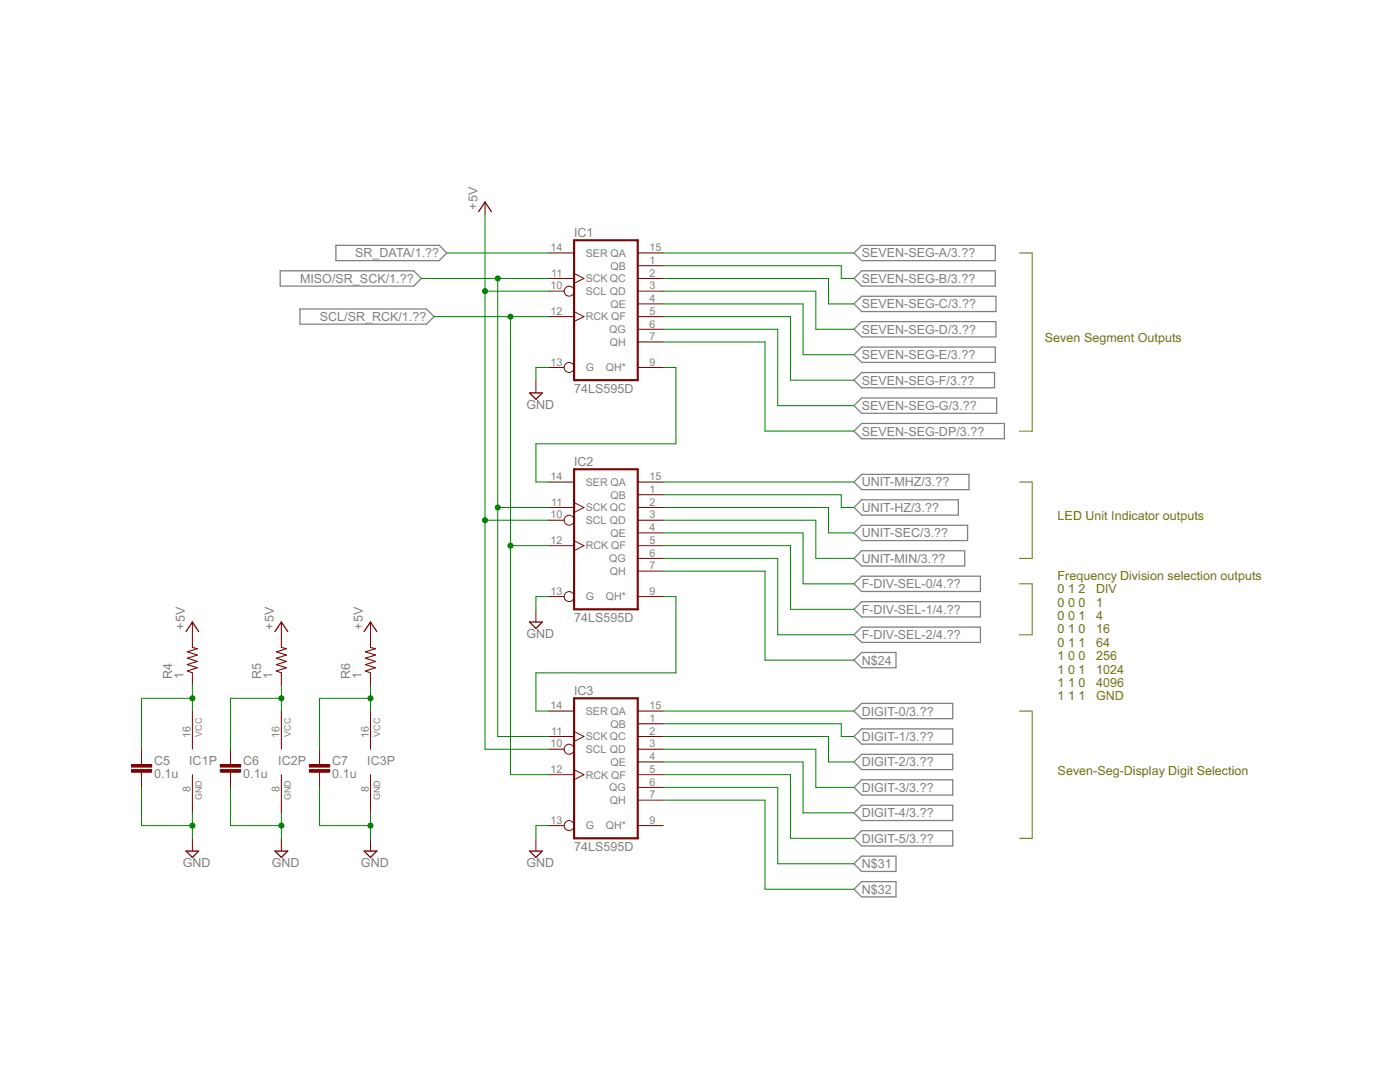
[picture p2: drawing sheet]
<svg xmlns="http://www.w3.org/2000/svg" width="279mm" height="216mm" viewBox="0 0 279 216" stroke-linecap="round" stroke-linejoin="round" font-family="sans-serif">
<path d="M203.5 50.5h2.5v35.5h-2.5M203.5 96.2h2.5v15.2h-2.5M203.5 116.5h2.5v10.2h-2.5M203.5 141.9h2.5v25.4h-2.5" fill="none" stroke="#808000" stroke-width=".2"/>
<g fill="none" stroke="#808080" stroke-width=".25">
<path d="M55.9 54h26.7l1.5 1.6-1.5 1.5h-26.7zM67 49h20.7l1.5 1.5-1.5 1.5h-20.7zM170.4 50.5l1.6-1.5h26.6v3h-26.6zM170.4 55.6l1.6-1.6h26.6v3.1h-26.6zM59.9 61.7h25.2l1.5 1.5-1.5 1.5h-25.2zM170.4 70.8l1.6-1.5h26.6v3h-26.6zM170.4 60.6l1.6-1.5h26.8v3.1h-26.8zM170.4 65.7l1.6-1.5h26.8v3h-26.8zM170.4 75.9l1.6-1.6h26.5v3.1h-26.5zM170.4 80.9l1.6-1.5h26.9v3.1h-26.9zM170.4 86l1.6-1.5h28.4v3h-28.4zM170.4 96.2l1.6-1.5h21.4v3h-21.4z"/>
<path d="M170.4 101.3l1.6-1.6h19.3v3.1h-19.3zM170.4 106.3l1.6-1.5h21.1v3.1h-21.1zM170.4 111.4l1.6-1.5h20.5v3h-20.5zM170.4 116.5l1.6-1.5h23.7v3h-23.7zM170.4 121.6l1.6-1.5h23.7v3h-23.7zM170.4 126.7l1.6-1.6h23.7v3.1h-23.7zM170.4 131.7l1.6-1.5h6.8v3h-6.8zM170.4 141.9l1.6-1.5h18.1v3h-18.1zM170.4 147l1.6-1.6h18.1v3.1h-18.1zM170.4 152l1.6-1.5h18.1v3.1h-18.1zM170.4 157.1l1.6-1.5h18.1v3h-18.1zM170.4 172.4l1.6-1.6h6.8v3.1h-6.8z"/>
<path d="M170.4 177.4l1.6-1.5h6.8v3.1h-6.8zM170.4 162.2l1.6-1.5h18.1v3h-18.1zM170.4 167.3l1.6-1.5h18.1v3h-18.1z"/>
</g>
<path d="M114.6 47.9h12.7v28h-12.7zM114.6 93.6h12.7v28h-12.7zM114.6 139.3h12.7v28h-12.7z" fill="none" stroke="#800000" stroke-width=".42"/>
<g fill="none" stroke="#800000" stroke-width=".2">
<path d="M96.8 40.3v2.6M109.5 55.6h5.1M109.5 58.1h3.1M109.5 50.5h5.1M114.6 54.6l1.9 1-1.9 .9M127.3 53h5.1M127.3 55.6h5.1M127.3 58.1h5.1M127.3 50.5h5.1M107 75.9v2.5M109.5 63.2h5.1M109.5 73.3h3.1"/>
<path d="M114.6 62.2l1.9 1-1.9 1M127.3 60.6h5.1M127.3 63.2h5.1M127.3 65.7h5.1M127.3 68.2h5.1M127.3 73.3h5.1M109.5 96.2h5.1M127.3 98.7h5.1M127.3 96.2h5.1M109.5 101.3h5.1M109.5 103.8h3.1M109.5 108.9h5.1"/>
<path d="M109.5 119h3.1M114.6 100.3l1.9 1-1.9 1M114.6 107.9l1.9 1-1.9 1M127.3 101.3h5.1M127.3 103.8h5.1M127.3 106.3h5.1M127.3 108.9h5.1M127.3 111.4h5.1M127.3 114h5.1M127.3 119h5.1M38.4 124.1v5.1M38.4 134.3v2.5"/>
<path d="M56.2 124.1v5.1M56.2 134.3v2.5M73.9 124.1v5.1M73.9 134.3v2.5M107 121.6v2.5M28.2 149.5v3M28.2 154.1v3M38.4 141.9v7.6M38.4 154.6v7.6M46 149.5v3M46 154.1v3M56.2 141.9v7.6"/>
<path d="M56.2 154.6v7.6M63.8 149.5v3M63.8 154.1v3M73.9 141.9v7.6M73.9 154.6v7.6M109.5 147h5.1M109.5 149.5h3.1M109.5 154.6h5.1M109.5 141.9h5.1M114.6 146l1.9 1-1.9 1M114.6 153.6l1.9 1-1.9 1M127.3 144.4h5.1"/>
<path d="M127.3 147h5.1M127.3 149.5h5.1M127.3 152h5.1M127.3 154.6h5.1M127.3 157.1h5.1M127.3 159.7h5.1M127.3 141.9h5.1M38.4 167.3v2.5M56.2 167.3v2.5M73.9 167.3v2.5M107 167.3v2.5M109.5 164.7h3.1"/>
<path d="M127.3 164.7h5.1"/>
<circle cx="113.6" cy="58.1" r=".99"/>
<circle cx="113.6" cy="73.3" r=".99"/>
<circle cx="113.6" cy="119" r=".99"/>
<circle cx="113.6" cy="103.8" r=".99"/>
<circle cx="113.6" cy="149.5" r=".99"/>
<circle cx="113.6" cy="164.7" r=".99"/>
</g>
<path d="M95.5 42.2l1.3-1.9 1.3 1.9M105.7 78.4h2.5l-1.2 1.3zM37.1 126l1.3-1.9 1.2 1.9M54.9 126l1.3-1.9 1.2 1.9M72.7 126l1.2-1.9 1.3 1.9M105.7 124.1h2.5l-1.2 1.3zM37.1 169.8h2.5l-1.2 1.3zM54.9 169.8h2.5l-1.2 1.3zM72.7 169.8h2.5l-1.3 1.3zM105.7 169.8h2.5l-1.2 1.3z" fill="none" stroke="#800000" stroke-width=".25"/>
<path d="M38.4 129.2l1 .2-2 .7 2 .6-2 .6 2 .7-2 .6 2 .6-2 .7 1 .4M56.2 129.2l1 .2-2.1 .7 2.1 .6-2.1 .6 2.1 .7-2.1 .6 2.1 .6-2.1 .7 1.1 .4M73.9 129.2l1.1 .2-2.1 .7 2.1 .6-2.1 .6 2.1 .7-2.1 .6 2.1 .6-2.1 .7 1 .4" fill="none" stroke="#800000" stroke-width=".21"/>
<g fill="#800000" stroke="#800000" stroke-width=".2">
<path d="M26.2 153.6h4.1v.5h-4.1z"/>
<path d="M26.2 152.5h4.1v.6h-4.1z"/>
<path d="M44 153.6h4v.5h-4z"/>
<path d="M44 152.5h4v.6h-4z"/>
<path d="M61.7 153.6h4.1v.5h-4.1z"/>
<path d="M61.7 152.5h4.1v.6h-4.1z"/>
</g>
<g fill="none" stroke="#008000" stroke-width=".2">
<path d="M84.1 55.6h25.4M89.2 50.5h20.3M96.8 58.1h12.7M96.8 42.9v106.6h12.7M99.3 55.6v91.4h10.2M132.4 50.5h38M132.4 55.6h33v5h5M132.4 53h35.5v2.6h2.5M132.4 58.1h30.4v7.6h7.6M86.6 63.2h22.9M101.9 63.2v91.4h7.6M109.5 73.3h-2.5v2.6"/>
<path d="M132.4 73.3h2.5v15.3h-27.9v7.6h2.5M132.4 63.2h25.4v12.7h12.6M132.4 60.6h27.9v10.2h10.1M132.4 65.7h22.8v15.2h15.2M132.4 68.2h20.3v17.8h17.7M132.4 96.2h38M132.4 98.7h35.5v2.6h2.5M96.8 103.8h12.7M99.3 101.3h10.2M101.9 108.9h7.6M109.5 119h-2.5v2.6M132.4 119h2.5v15.3h-27.9v7.6h2.5"/>
<path d="M132.4 108.9h25.4v12.7h12.6M132.4 101.3h33v5h5M132.4 103.8h30.4v7.6h7.6M132.4 106.3h27.9v10.2h10.1M132.4 111.4h22.8v15.3h15.2M132.4 114h20.3v17.7h17.7M38.4 136.8v5.1M38.4 139.3h-10.2v10.2M56.2 136.8v5.1M56.2 139.3h-10.2v10.2M73.9 136.8v5.1M73.9 139.3h-10.1v10.2"/>
<path d="M28.2 157.1v7.6h10.2M46 157.1v7.6h10.2M63.8 157.1v7.6h10.1M132.4 141.9h38M132.4 154.6h25.4v12.7h12.6M132.4 147h33v5h5M132.4 144.4h35.5v2.6h2.5M132.4 149.5h30.4v7.6h7.6M132.4 152h27.9v10.2h10.1M132.4 157.1h22.8v15.3h15.2M132.4 159.7h20.3v17.7h17.7M38.4 162.2v5.1"/>
<path d="M56.2 162.2v5.1M73.9 162.2v5.1M109.5 164.7h-2.5v2.6"/>
</g>
<g fill="#008000" stroke="#008000" stroke-width=".2">
<circle cx="56.2" cy="164.7" r=".51"/>
<circle cx="73.9" cy="164.7" r=".51"/>
<circle cx="38.4" cy="164.7" r=".51"/>
<circle cx="101.9" cy="108.9" r=".51"/>
<circle cx="101.9" cy="63.2" r=".51"/>
<circle cx="99.3" cy="101.3" r=".51"/>
<circle cx="99.3" cy="55.6" r=".51"/>
<circle cx="96.8" cy="103.8" r=".51"/>
<circle cx="96.8" cy="58.1" r=".51"/>
<circle cx="38.4" cy="139.3" r=".51"/>
<circle cx="56.2" cy="139.3" r=".51"/>
<circle cx="73.9" cy="139.3" r=".51"/>
</g>
<g font-size="2.8" fill="#808080">
<text x="95.3" y="41.8" transform="rotate(-90 95.3 41.8)">+5V</text>
<text x="114.6" y="47.3">IC1</text>
<text x="70.9" y="51.4">SR_DATA/1.??</text>
<text x="172" y="51.4">SEVEN-SEG-A/3.??</text>
<text x="59.9" y="56.4">MISO/SR_SCK/1.??</text>
<text x="172" y="56.4">SEVEN-SEG-B/3.??</text>
<text x="63.8" y="64.1">SCL/SR_RCK/1.??</text>
<text x="172" y="61.5">SEVEN-SEG-C/3.??</text>
<text x="172" y="66.6">SEVEN-SEG-D/3.??</text>
<text x="172" y="71.7">SEVEN-SEG-E/3.??</text>
<text x="172" y="76.8">SEVEN-SEG-F/3.??</text>
<text x="105" y="81.6">GND</text>
<text x="114.6" y="78.4">74LS595D</text>
<text x="172" y="81.8">SEVEN-SEG-G/3.??</text>
<text x="172" y="86.9">SEVEN-SEG-DP/3.??</text>
<text x="114.6" y="93">IC2</text>
<text x="172" y="97.1">UNIT-MHZ/3.??</text>
<text x="172" y="102.1">UNIT-HZ/3.??</text>
<text x="172" y="107.2">UNIT-SEC/3.??</text>
<text x="172" y="112.3">UNIT-MIN/3.??</text>
<text x="172" y="117.4">F-DIV-SEL-0/4.??</text>
<text x="36.9" y="125.6" transform="rotate(-90 36.9 125.6)">+5V</text>
<text x="54.6" y="125.6" transform="rotate(-90 54.6 125.6)">+5V</text>
<text x="72.4" y="125.6" transform="rotate(-90 72.4 125.6)">+5V</text>
<text x="114.6" y="124.1">74LS595D</text>
<text x="172" y="122.5">F-DIV-SEL-1/4.??</text>
<text x="105" y="127.3">GND</text>
<text x="172" y="127.5">F-DIV-SEL-2/4.??</text>
<text x="34.3" y="135.5" transform="rotate(-90 34.3 135.5)">R4</text>
<text x="36.6" y="135.5" transform="rotate(-90 36.6 135.5)">1</text>
<text x="52.1" y="135.5" transform="rotate(-90 52.1 135.5)">R5</text>
<text x="54.4" y="135.5" transform="rotate(-90 54.4 135.5)">1</text>
<text x="69.9" y="135.5" transform="rotate(-90 69.9 135.5)">R6</text>
<text x="72.2" y="135.5" transform="rotate(-90 72.2 135.5)">1</text>
<text x="172" y="132.6">N$24</text>
<text x="114.6" y="138.7">IC3</text>
<text x="172" y="142.8">DIGIT-0/3.??</text>
<text x="172" y="147.9">DIGIT-1/3.??</text>
<text x="30.8" y="155.2">0.1u</text>
<text x="30.8" y="152.7">C5</text>
<text x="37.8" y="152.7">IC1P</text>
<text x="48.5" y="155.2">0.1u</text>
<text x="48.5" y="152.7">C6</text>
<text x="55.5" y="152.7">IC2P</text>
<text x="66.3" y="155.2">0.1u</text>
<text x="66.3" y="152.7">C7</text>
<text x="73.3" y="152.7">IC3P</text>
<text x="172" y="152.9">DIGIT-2/3.??</text>
<text x="172" y="158">DIGIT-3/3.??</text>
<text x="172" y="163.1">DIGIT-4/3.??</text>
<text x="36.5" y="173">GND</text>
<text x="54.3" y="173">GND</text>
<text x="72" y="173">GND</text>
<text x="105" y="173">GND</text>
<text x="114.6" y="169.8">74LS595D</text>
<text x="172" y="168.2">DIGIT-5/3.??</text>
<text x="172" y="173.2">N$31</text>
<text x="172" y="178.3">N$32</text>
</g>
<g font-size="2.8" fill="#808000">
<text x="208.5" y="68.3">Seven Segment Outputs</text>
<text x="211.1" y="103.8">LED Unit Indicator outputs</text>
<text x="211.1" y="115.7">Frequency Division selection outputs</text>
<text x="211.1" y="118.4">0</text>
<text x="213.2" y="118.4">1</text>
<text x="215.3" y="118.4">2</text>
<text x="218.8" y="118.4">DIV</text>
<text x="211.1" y="121.1">0</text>
<text x="211.1" y="123.7">0</text>
<text x="213.2" y="121.1">0</text>
<text x="213.2" y="123.7">0</text>
<text x="215.3" y="121.1">0</text>
<text x="215.3" y="123.7">1</text>
<text x="218.8" y="121.1">1</text>
<text x="218.8" y="123.7">4</text>
<text x="211.1" y="126.4">0</text>
<text x="211.1" y="129.1">0</text>
<text x="211.1" y="131.7">1</text>
<text x="213.2" y="126.4">1</text>
<text x="213.2" y="129.1">1</text>
<text x="213.2" y="131.7">0</text>
<text x="215.3" y="126.4">0</text>
<text x="215.3" y="129.1">1</text>
<text x="215.3" y="131.7">0</text>
<text x="218.8" y="126.4">16</text>
<text x="218.8" y="129.1">64</text>
<text x="218.8" y="131.7">256</text>
<text x="211.1" y="134.4">1</text>
<text x="211.1" y="137.1">1</text>
<text x="213.2" y="134.4">0</text>
<text x="213.2" y="137.1">1</text>
<text x="215.3" y="134.4">1</text>
<text x="215.3" y="137.1">0</text>
<text x="218.8" y="134.4">1024</text>
<text x="218.8" y="137.1">4096</text>
<text x="211.1" y="139.7">1</text>
<text x="213.2" y="139.7">1</text>
<text x="215.3" y="139.7">1</text>
<text x="218.8" y="139.7">GND</text>
<text x="211.1" y="154.6">Seven-Seg-Display Digit Selection</text>
</g>
<g font-size="2.4" fill="#808080">
<text x="109.9" y="50.1">14</text>
<text x="116.9" y="51.2">SER QA</text>
<text x="121.8" y="53.8">QB</text>
<text x="129.6" y="52.7">1</text>
<text x="129.6" y="50.1">15</text>
<text x="109.9" y="57.7">10</text>
<text x="110" y="55.2">11</text>
<text x="116.9" y="58.9">SCL QD</text>
<text x="116.9" y="56.3">SCK QC</text>
<text x="129.6" y="55.2">2</text>
<text x="129.6" y="57.7">3</text>
<text x="109.9" y="62.8">12</text>
<text x="116.9" y="63.9">RCK QF</text>
<text x="121.8" y="61.4">QE</text>
<text x="129.6" y="60.3">4</text>
<text x="129.6" y="62.8">5</text>
<text x="129.6" y="65.4">6</text>
<text x="121.6" y="66.5">QG</text>
<text x="121.7" y="69">QH</text>
<text x="129.6" y="67.9">7</text>
<text x="109.9" y="73">13</text>
<text x="116.9" y="74.1">G</text>
<text x="120.9" y="74.1">QH*</text>
<text x="129.6" y="73">9</text>
<text x="109.9" y="95.8">14</text>
<text x="129.6" y="95.8">15</text>
<text x="110" y="100.9">11</text>
<text x="116.9" y="96.9">SER QA</text>
<text x="121.8" y="99.5">QB</text>
<text x="129.6" y="98.4">1</text>
<text x="129.6" y="100.9">2</text>
<text x="109.9" y="103.4">10</text>
<text x="116.9" y="104.6">SCL QD</text>
<text x="116.9" y="102">SCK QC</text>
<text x="121.8" y="107.1">QE</text>
<text x="129.6" y="103.4">3</text>
<text x="129.6" y="106">4</text>
<text x="109.9" y="108.5">12</text>
<text x="116.9" y="109.6">RCK QF</text>
<text x="121.6" y="112.2">QG</text>
<text x="129.6" y="108.5">5</text>
<text x="129.6" y="111.1">6</text>
<text x="129.6" y="113.6">7</text>
<text x="109.9" y="118.7">13</text>
<text x="116.9" y="119.8">G</text>
<text x="120.9" y="119.8">QH*</text>
<text x="121.7" y="114.7">QH</text>
<text x="129.6" y="118.7">9</text>
<text x="109.9" y="141.5">14</text>
<text x="116.9" y="142.6">SER QA</text>
<text x="129.6" y="141.5">15</text>
<text x="38" y="147.2" transform="rotate(-90 38 147.2)">16</text>
<text x="55.8" y="147.2" transform="rotate(-90 55.8 147.2)">16</text>
<text x="73.6" y="147.2" transform="rotate(-90 73.6 147.2)">16</text>
<text x="109.9" y="149.1">10</text>
<text x="110" y="146.6">11</text>
<text x="116.9" y="147.7">SCK QC</text>
<text x="121.8" y="145.2">QB</text>
<text x="129.6" y="144.1">1</text>
<text x="129.6" y="146.6">2</text>
<text x="129.6" y="149.1">3</text>
<text x="109.9" y="154.2">12</text>
<text x="116.9" y="150.3">SCL QD</text>
<text x="116.9" y="155.3">RCK QF</text>
<text x="121.8" y="152.8">QE</text>
<text x="129.6" y="151.7">4</text>
<text x="129.6" y="154.2">5</text>
<text x="38" y="158.1" transform="rotate(-90 38 158.1)">8</text>
<text x="55.8" y="158.1" transform="rotate(-90 55.8 158.1)">8</text>
<text x="73.6" y="158.1" transform="rotate(-90 73.6 158.1)">8</text>
<text x="121.6" y="157.9">QG</text>
<text x="121.7" y="160.4">QH</text>
<text x="129.6" y="156.8">6</text>
<text x="129.6" y="159.3">7</text>
<text x="109.9" y="164.4">13</text>
<text x="116.9" y="165.5">G</text>
<text x="120.9" y="165.5">QH*</text>
<text x="129.6" y="164.4">9</text>
</g>
<g font-size="2" fill="#808080">
<text x="40.3" y="147" transform="rotate(-90 40.3 147)">VCC</text>
<text x="58.1" y="147" transform="rotate(-90 58.1 147)">VCC</text>
<text x="75.8" y="147" transform="rotate(-90 75.8 147)">VCC</text>
<text x="40.3" y="159.7" transform="rotate(-90 40.3 159.7)">GND</text>
<text x="58.1" y="159.7" transform="rotate(-90 58.1 159.7)">GND</text>
<text x="75.8" y="159.7" transform="rotate(-90 75.8 159.7)">GND</text>
</g>
</svg>
